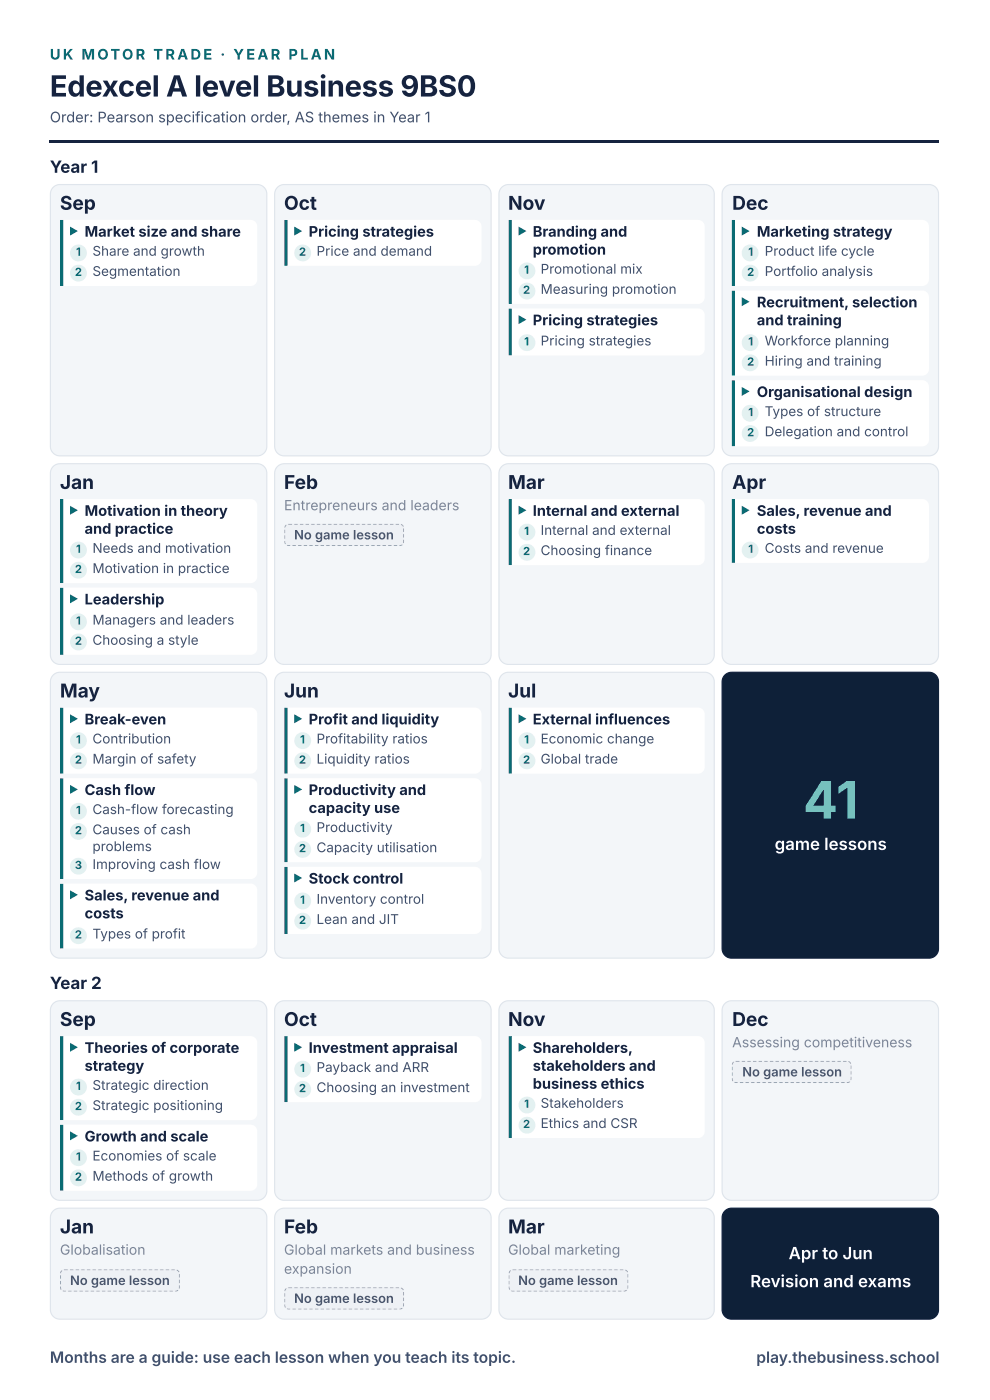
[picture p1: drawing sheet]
<svg xmlns="http://www.w3.org/2000/svg" width="210mm" height="297mm" viewBox="0 0 210 297" stroke-linecap="round" stroke-linejoin="round" font-family="sans-serif">
<path d="M10.6 29.8h188.8v.5h-188.8z" fill="#16233f"/>
<path d="M11.3 39.8l.7-.4 .7-.2h41.9a2.02 2.02 0 0 1 2.1 2v53.6a2.02 2.02 0 0 1-2.1 2h-41.9a2.02 2.02 0 0 1-2-2v-53.6l.2-.8z" fill="#f3f6f9"/>
<path d="M11.3 39.8l.7-.4 .7-.2h41.9a2.02 2.02 0 0 1 2.1 2v53.6a2.02 2.02 0 0 1-2.1 2h-41.9a2.02 2.02 0 0 1-2-2v-53.6l.2-.8z" fill="none" stroke="#dfe5ec" stroke-width=".24"/>
<path d="M13.1 46.7h40.1a1.43 1.43 0 0 1 1.4 1.4v11.2a1.43 1.43 0 0 1-1.4 1.4h-40.1z" fill="#fff"/>
<path d="M12.7 46.7h.7v14h-.7z" fill="#0a6b73"/>
<g fill="#e3f1f1">
<circle cx="16.7" cy="53.7" r="1.79"/>
<circle cx="16.7" cy="58" r="1.79"/>
</g>
<path d="M58.9 39.8l.7-.4 .8-.2h41.9a2.02 2.02 0 0 1 2 2v53.6a2.02 2.02 0 0 1-2 2h-41.9a2.02 2.02 0 0 1-2.1-2v-53.6l.2-.8z" fill="#f3f6f9"/>
<path d="M58.9 39.8l.7-.4 .8-.2h41.9a2.02 2.02 0 0 1 2 2v53.6a2.02 2.02 0 0 1-2 2h-41.9a2.02 2.02 0 0 1-2.1-2v-53.6l.2-.8z" fill="none" stroke="#dfe5ec" stroke-width=".24"/>
<path d="M60.7 46.7h40.1a1.43 1.43 0 0 1 1.5 1.4v6.9a1.43 1.43 0 0 1-1.5 1.5h-40.1z" fill="#fff"/>
<path d="M60.4 46.7h.7v9.8h-.7z" fill="#0a6b73"/>
<circle cx="64.3" cy="53.7" r="1.79" fill="#e3f1f1"/>
<path d="M106.5 39.8l.7-.4 .8-.2h41.6a2.02 2.02 0 0 1 2.1 2v53.6a2.02 2.02 0 0 1-2.1 2h-41.6a2.02 2.02 0 0 1-2-2v-53.6l.1-.8z" fill="#f3f6f9"/>
<path d="M106.5 39.8l.7-.4 .8-.2h41.6a2.02 2.02 0 0 1 2.1 2v53.6a2.02 2.02 0 0 1-2.1 2h-41.6a2.02 2.02 0 0 1-2-2v-53.6l.1-.8z" fill="none" stroke="#dfe5ec" stroke-width=".24"/>
<path d="M108.3 46.7h39.9a1.43 1.43 0 0 1 1.4 1.4v15a1.43 1.43 0 0 1-1.4 1.5h-39.9z" fill="#fff"/>
<path d="M108 46.7h.7v17.9h-.7z" fill="#0a6b73"/>
<path d="M108.3 65.5h39.9a1.43 1.43 0 0 1 1.4 1.4v7.2a1.43 1.43 0 0 1-1.4 1.4h-39.9z" fill="#fff"/>
<path d="M108 65.5h.7v10h-.7z" fill="#0a6b73"/>
<g fill="#e3f1f1">
<circle cx="111.9" cy="57.5" r="1.79"/>
<circle cx="111.9" cy="61.8" r="1.79"/>
<circle cx="111.9" cy="72.8" r="1.79"/>
</g>
<path d="M153.9 39.8l.7-.4 .8-.2h41.9a2.02 2.02 0 0 1 2 2v53.6a2.02 2.02 0 0 1-2 2h-41.9a2.02 2.02 0 0 1-2.1-2v-53.6l.2-.8z" fill="#f3f6f9"/>
<path d="M153.9 39.8l.7-.4 .8-.2h41.9a2.02 2.02 0 0 1 2 2v53.6a2.02 2.02 0 0 1-2 2h-41.9a2.02 2.02 0 0 1-2.1-2v-53.6l.2-.8z" fill="none" stroke="#dfe5ec" stroke-width=".24"/>
<path d="M155.7 46.7h40.1a1.43 1.43 0 0 1 1.5 1.4v11.2a1.43 1.43 0 0 1-1.5 1.4h-40.1z" fill="#fff"/>
<path d="M155.4 46.7h.7v14h-.7z" fill="#0a6b73"/>
<path d="M155.7 61.7h40.1a1.43 1.43 0 0 1 1.5 1.4v15.3a1.43 1.43 0 0 1-1.5 1.4h-40.1z" fill="#fff"/>
<path d="M155.4 61.7h.7v18.1h-.7z" fill="#0a6b73"/>
<path d="M155.7 80.8h40.1a1.43 1.43 0 0 1 1.5 1.4v11.2a1.43 1.43 0 0 1-1.5 1.4h-40.1z" fill="#fff"/>
<path d="M155.4 80.8h.7v14h-.7z" fill="#0a6b73"/>
<g fill="#e3f1f1">
<circle cx="159.3" cy="53.7" r="1.79"/>
<circle cx="159.3" cy="58" r="1.79"/>
<circle cx="159.3" cy="72.8" r="1.79"/>
<circle cx="159.3" cy="77.1" r="1.79"/>
<circle cx="159.3" cy="87.8" r="1.79"/>
<circle cx="159.3" cy="92.1" r="1.79"/>
</g>
<path d="M11.3 99.1l.7-.5 .7-.1h41.9a2.02 2.02 0 0 1 2.1 2v38.6a2.02 2.02 0 0 1-2.1 2h-41.9a2.02 2.02 0 0 1-2-2v-38.6l.2-.8z" fill="#f3f6f9"/>
<path d="M11.3 99.1l.7-.5 .7-.1h41.9a2.02 2.02 0 0 1 2.1 2v38.6a2.02 2.02 0 0 1-2.1 2h-41.9a2.02 2.02 0 0 1-2-2v-38.6l.2-.8z" fill="none" stroke="#dfe5ec" stroke-width=".24"/>
<path d="M13.1 106h40.1a1.43 1.43 0 0 1 1.4 1.4v15a1.43 1.43 0 0 1-1.4 1.5h-40.1z" fill="#fff"/>
<path d="M12.7 106h.7v17.9h-.7z" fill="#0a6b73"/>
<path d="M13.1 124.8h40.1a1.43 1.43 0 0 1 1.4 1.4v11.5a1.43 1.43 0 0 1-1.4 1.4h-40.1z" fill="#fff"/>
<path d="M12.7 124.8h.7v14.3h-.7z" fill="#0a6b73"/>
<g fill="#e3f1f1">
<circle cx="16.7" cy="116.8" r="1.79"/>
<circle cx="16.7" cy="121.1" r="1.79"/>
<circle cx="16.7" cy="132.1" r="1.79"/>
<circle cx="16.7" cy="136.4" r="1.79"/>
</g>
<path d="M58.9 99.1l.7-.5 .8-.1h41.9a2.02 2.02 0 0 1 2 2v38.6a2.02 2.02 0 0 1-2 2h-41.9a2.02 2.02 0 0 1-2.1-2v-38.6l.2-.8z" fill="#f3f6f9"/>
<path d="M58.9 99.1l.7-.5 .8-.1h41.9a2.02 2.02 0 0 1 2 2v38.6a2.02 2.02 0 0 1-2 2h-41.9a2.02 2.02 0 0 1-2.1-2v-38.6l.2-.8z" fill="none" stroke="#dfe5ec" stroke-width=".24"/>
<path d="M60.4 111.2h25.4v4.8h-25.4z" fill="#eef1f5"/>
<g fill="#9aa5b8">
<path d="M62.5 111.2h.7v.3h-.7zM63.7 111.2h.7v.3h-.7zM64.9 111.2h.7v.3h-.7zM66.1 111.2h.7v.3h-.7zM67.3 111.2h.7v.3h-.7zM68.5 111.2h.7v.3h-.7zM69.7 111.2h.7v.3h-.7zM70.9 111.2h.7v.3h-.7zM72.1 111.2h.7v.3h-.7zM73.3 111.2h.7v.3h-.7zM74.5 111.2h.7v.3h-.7zM75.6 111.2h.8v.3h-.8zM76.8 111.2h.8v.3h-.8zM78 111.2h.8v.3h-.8zM79.2 111.2h.8v.3h-.8zM80.4 111.2h.7v.3h-.7zM81.6 111.2h.7v.3h-.7zM82.8 111.2h.7v.3h-.7zM84 111.2h.7v.3h-.7zM85.3 111.2a.5 .5 0 0 1 .6 .5l-.4 .2-.4-.4zM85.6 111.9h.3zM85.6 111.9h.3zM85.5 111.9h.4zM84.8 111.9h.9zM83.6 111.9h.7zM82.4 111.9h.7zM81.2 111.9h.7zM80 111.9h.8zM78.8 111.9h.8zM77.6 111.9h.8zM76.5 111.9h.7zM75.3 111.9h.7zM74.1 111.9h.7zM72.9 111.9h.7zM71.7 111.9h.7zM70.5 111.9h.7zM69.3 111.9h.7zM68.1 111.9h.7zM66.9 111.9h.7zM65.7 111.9h.7zM64.5 111.9h.7zM63.3 111.9h.7zM62.1 111.9h.7zM60.8 111.9h.8zM60.3 111.9h.4zM60.3 111.9h.3zM60.3 111.9h.3zM60.3 111.4l.3-.2 .3 .4-.2 .3h-.4zM61.2 111.2h.8v.3h-.8z"/>
<path d="M62.5 115.3h.7zM63.7 115.3h.7zM64.9 115.3h.7zM66.1 115.3h.7zM67.3 115.3h.7zM68.5 115.3h.7zM69.7 115.3h.7zM70.9 115.3h.7zM72.1 115.3h.7zM73.3 115.3h.7zM74.5 115.3h.7zM75.6 115.3h.8zM76.8 115.3h.8zM78 115.3h.8zM79.2 115.3h.8zM80.4 115.3h.7zM81.6 115.3h.7zM82.8 115.3h.7zM84 115.3h.7zM85.1 115.3h.8zM85.6 115.3h.3zM85.6 115.3h.3zM85.5 115.3l.4 .1zM84.8 115.7l.5-.1 .4 .4h-.9zM83.6 115.7h.7v.3h-.7zM82.4 115.7h.7v.3h-.7zM81.2 115.7h.7v.3h-.7zM80 115.7h.8v.3h-.8zM78.8 115.7h.8v.3h-.8zM77.6 115.7h.8v.3h-.8zM76.5 115.7h.7v.3h-.7zM75.3 115.7h.7v.3h-.7zM74.1 115.7h.7v.3h-.7zM72.9 115.7h.7v.3h-.7zM71.7 115.7h.7v.3h-.7zM70.5 115.7h.7v.3h-.7zM69.3 115.7h.7v.3h-.7zM68.1 115.7h.7v.3h-.7zM66.9 115.7h.7v.3h-.7zM65.7 115.7h.7v.3h-.7zM64.5 115.7h.7v.3h-.7zM63.3 115.7h.7v.3h-.7zM62.1 115.7h.7v.3h-.7zM61 115.7h.6v.3h-.8zM60.3 115.3l.4 .1-.4 .3zM60.3 115.3h.3zM60.3 115.3h.3zM60.3 115.3h.6zM61.2 115.3h.8z"/>
<path d="M85.2 111.2v.3zM85.2 111.2v.3zM85.2 111.2v.3zM85.2 111.2v.3zM85.2 111.2v.3zM85.2 111.2v.3zM85.2 111.2v.3zM85.2 111.2v.3zM85.2 111.2v.3zM85.2 111.2v.3zM85.2 111.2v.3zM85.2 111.2v.3zM85.2 111.2v.3zM85.2 111.2v.3zM85.2 111.2v.3zM85.2 111.2v.3zM85.2 111.2v.3zM85.2 111.2v.3zM85.2 111.2v.3zM85.3 111.2a.5 .5 0 0 1 .6 .5l-.4 .2-.3-.4zM85.6 112.3h.3v.7h-.3zM85.6 113.5h.3v.7h-.3zM85.6 114.6h.3v.8l-.4-.1zM85.2 115.7l.1-.1 .4 .4h-.5zM85.2 115.7v.3zM85.2 115.7v.3zM85.2 115.7v.3zM85.2 115.7v.3zM85.2 115.7v.3zM85.2 115.7v.3zM85.2 115.7v.3zM85.2 115.7v.3zM85.2 115.7v.3zM85.2 115.7v.3zM85.2 115.7v.3zM85.2 115.7v.3zM85.2 115.7v.3zM85.2 115.7v.3zM85.2 115.7v.3zM85.2 115.7v.3zM85.2 115.7v.3zM85.2 115.7v.3zM85.2 115.7v.3zM85.2 115.7v.3zM85.2 114.9v.8zM85.2 113.7v.7zM85.2 112.5v.7zM85.2 111.2v.9zM85.2 111.2v.3z"/>
<path d="M61 111.2v.3zM61 111.2v.3zM61 111.2v.3zM61 111.2v.3zM61 111.2v.3zM61 111.2v.3zM61 111.2v.3zM61 111.2v.3zM61 111.2v.3zM61 111.2v.3zM61 111.2v.3zM61 111.2v.3zM61 111.2v.3zM61 111.2v.3zM61 111.2v.3zM61 111.2v.3zM61 111.2v.3zM61 111.2v.3zM61 111.2v.3zM61 111.2v.7zM61 112.3v.7zM61 113.5v.7zM61 114.6v.8zM61 115.6v.4zM61 115.7v.3zM61 115.7v.3zM61 115.7v.3zM61 115.7v.3zM61 115.7v.3zM61 115.7v.3zM61 115.7v.3zM61 115.7v.3zM61 115.7v.3zM61 115.7v.3zM61 115.7v.3zM61 115.7v.3zM61 115.7v.3zM61 115.7v.3zM61 115.7v.3zM61 115.7v.3zM61 115.7v.3zM61 115.7v.3zM61 115.7v.3zM61 115.7v.3h-.2zM60.3 114.9h.3l.1 .5-.4 .3zM60.3 113.7h.3v.7h-.3zM60.3 112.5h.3v.7h-.3zM60.3 111.4l.3-.2 .3 .4-.3 .5-.3-.1zM61 111.2v.3z"/>
</g>
<path d="M106.5 99.1l.7-.5 .8-.1h41.6a2.02 2.02 0 0 1 2.1 2v38.6a2.02 2.02 0 0 1-2.1 2h-41.6a2.02 2.02 0 0 1-2-2v-38.6l.1-.8z" fill="#f3f6f9"/>
<path d="M106.5 99.1l.7-.5 .8-.1h41.6a2.02 2.02 0 0 1 2.1 2v38.6a2.02 2.02 0 0 1-2.1 2h-41.6a2.02 2.02 0 0 1-2-2v-38.6l.1-.8z" fill="none" stroke="#dfe5ec" stroke-width=".24"/>
<path d="M108.3 106h39.9a1.43 1.43 0 0 1 1.4 1.4v11.2a1.43 1.43 0 0 1-1.4 1.4h-39.9z" fill="#fff"/>
<path d="M108 106h.7v14h-.7z" fill="#0a6b73"/>
<g fill="#e3f1f1">
<circle cx="111.9" cy="113" r="1.79"/>
<circle cx="111.9" cy="117.3" r="1.79"/>
</g>
<path d="M153.9 99.1l.7-.5 .8-.1h41.9a2.02 2.02 0 0 1 2 2v38.6a2.02 2.02 0 0 1-2 2h-41.9a2.02 2.02 0 0 1-2.1-2v-38.6l.2-.8z" fill="#f3f6f9"/>
<path d="M153.9 99.1l.7-.5 .8-.1h41.9a2.02 2.02 0 0 1 2 2v38.6a2.02 2.02 0 0 1-2 2h-41.9a2.02 2.02 0 0 1-2.1-2v-38.6l.2-.8z" fill="none" stroke="#dfe5ec" stroke-width=".24"/>
<path d="M155.7 106h40.1a1.43 1.43 0 0 1 1.5 1.4v10.7a1.43 1.43 0 0 1-1.5 1.5h-40.1z" fill="#fff"/>
<path d="M155.4 106h.7v13.6h-.7z" fill="#0a6b73"/>
<circle cx="159.3" cy="116.8" r="1.79" fill="#e3f1f1"/>
<path d="M11.3 143.4l.7-.5 .7-.1h41.9a2.02 2.02 0 0 1 2.1 2v56.7a2.02 2.02 0 0 1-2.1 2h-41.9a2.02 2.02 0 0 1-2-2v-56.7l.2-.8z" fill="#f3f6f9"/>
<path d="M11.3 143.4l.7-.5 .7-.1h41.9a2.02 2.02 0 0 1 2.1 2v56.7a2.02 2.02 0 0 1-2.1 2h-41.9a2.02 2.02 0 0 1-2-2v-56.7l.2-.8z" fill="none" stroke="#dfe5ec" stroke-width=".24"/>
<path d="M13.1 150.3h40.1a1.43 1.43 0 0 1 1.4 1.4v11.2a1.43 1.43 0 0 1-1.4 1.4h-40.1z" fill="#fff"/>
<path d="M12.7 150.3h.7v14h-.7z" fill="#0a6b73"/>
<path d="M13.1 165.3h40.1a1.43 1.43 0 0 1 1.4 1.4v18.6a1.43 1.43 0 0 1-1.4 1.4h-40.1z" fill="#fff"/>
<path d="M12.7 165.3h.7v21.4h-.7z" fill="#0a6b73"/>
<path d="M13.1 187.7h40.1a1.43 1.43 0 0 1 1.4 1.4v11a1.43 1.43 0 0 1-1.4 1.4h-40.1z" fill="#fff"/>
<path d="M12.7 187.7h.7v13.8h-.7z" fill="#0a6b73"/>
<g fill="#e3f1f1">
<circle cx="16.7" cy="157.3" r="1.79"/>
<circle cx="16.7" cy="161.6" r="1.79"/>
<circle cx="16.7" cy="172.3" r="1.79"/>
<circle cx="16.7" cy="176.6" r="1.79"/>
<circle cx="16.7" cy="184" r="1.79"/>
<circle cx="16.7" cy="198.7" r="1.79"/>
</g>
<path d="M58.9 143.4l.7-.5 .8-.1h41.9a2.02 2.02 0 0 1 2 2v56.7a2.02 2.02 0 0 1-2 2h-41.9a2.02 2.02 0 0 1-2.1-2v-56.7l.2-.8z" fill="#f3f6f9"/>
<path d="M58.9 143.4l.7-.5 .8-.1h41.9a2.02 2.02 0 0 1 2 2v56.7a2.02 2.02 0 0 1-2 2h-41.9a2.02 2.02 0 0 1-2.1-2v-56.7l.2-.8z" fill="none" stroke="#dfe5ec" stroke-width=".24"/>
<path d="M60.7 150.3h40.1a1.43 1.43 0 0 1 1.5 1.4v11.2a1.43 1.43 0 0 1-1.5 1.4h-40.1z" fill="#fff"/>
<path d="M60.4 150.3h.7v14h-.7z" fill="#0a6b73"/>
<path d="M60.7 165.3h40.1a1.43 1.43 0 0 1 1.5 1.4v15a1.43 1.43 0 0 1-1.5 1.4h-40.1z" fill="#fff"/>
<path d="M60.4 165.3h.7v17.8h-.7z" fill="#0a6b73"/>
<path d="M60.7 184.1h40.1a1.43 1.43 0 0 1 1.5 1.4v11.5a1.43 1.43 0 0 1-1.5 1.4h-40.1z" fill="#fff"/>
<path d="M60.4 184.1h.7v14.3h-.7z" fill="#0a6b73"/>
<g fill="#e3f1f1">
<circle cx="64.3" cy="157.3" r="1.79"/>
<circle cx="64.3" cy="161.6" r="1.79"/>
<circle cx="64.3" cy="176.1" r="1.79"/>
<circle cx="64.3" cy="180.4" r="1.79"/>
<circle cx="64.3" cy="191.4" r="1.79"/>
<circle cx="64.3" cy="195.6" r="1.79"/>
</g>
<path d="M106.5 143.4l.7-.5 .8-.1h41.6a2.02 2.02 0 0 1 2.1 2v56.7a2.02 2.02 0 0 1-2.1 2h-41.6a2.02 2.02 0 0 1-2-2v-56.7l.1-.8z" fill="#f3f6f9"/>
<path d="M106.5 143.4l.7-.5 .8-.1h41.6a2.02 2.02 0 0 1 2.1 2v56.7a2.02 2.02 0 0 1-2.1 2h-41.6a2.02 2.02 0 0 1-2-2v-56.7l.1-.8z" fill="none" stroke="#dfe5ec" stroke-width=".24"/>
<path d="M108.3 150.3h39.9a1.43 1.43 0 0 1 1.4 1.4v11.2a1.43 1.43 0 0 1-1.4 1.4h-39.9z" fill="#fff"/>
<path d="M108 150.3h.7v14h-.7z" fill="#0a6b73"/>
<g fill="#e3f1f1">
<circle cx="111.9" cy="157.3" r="1.79"/>
<circle cx="111.9" cy="161.6" r="1.79"/>
</g>
<path d="M153.9 143.4l.7-.5 .8-.1h41.9a2.02 2.02 0 0 1 2 2v56.7a2.02 2.02 0 0 1-2 2h-41.9a2.02 2.02 0 0 1-2.1-2v-56.7l.2-.8z" fill="#0e2038"/>
<path d="M153.9 143.4l.7-.5 .8-.1h41.9a2.02 2.02 0 0 1 2 2v56.7a2.02 2.02 0 0 1-2 2h-41.9a2.02 2.02 0 0 1-2.1-2v-56.7l.2-.8z" fill="none" stroke="#0e2038" stroke-width=".24"/>
<path d="M11.3 213.1l.7-.4 .7-.1h41.9a2.02 2.02 0 0 1 2.1 2v38.3a2.02 2.02 0 0 1-2.1 2h-41.9a2.02 2.02 0 0 1-2-2v-38.3l.2-.8z" fill="#f3f6f9"/>
<path d="M11.3 213.1l.7-.4 .7-.1h41.9a2.02 2.02 0 0 1 2.1 2v38.3a2.02 2.02 0 0 1-2.1 2h-41.9a2.02 2.02 0 0 1-2-2v-38.3l.2-.8z" fill="none" stroke="#dfe5ec" stroke-width=".24"/>
<path d="M13.1 220.1h40.1a1.43 1.43 0 0 1 1.4 1.4v15a1.43 1.43 0 0 1-1.4 1.4h-40.1z" fill="#fff"/>
<path d="M12.7 220.1h.7v17.8h-.7z" fill="#0a6b73"/>
<path d="M13.1 238.9h40.1a1.43 1.43 0 0 1 1.4 1.4v11.2a1.43 1.43 0 0 1-1.4 1.4h-40.1z" fill="#fff"/>
<path d="M12.7 238.9h.7v14h-.7z" fill="#0a6b73"/>
<g fill="#e3f1f1">
<circle cx="16.7" cy="230.9" r="1.79"/>
<circle cx="16.7" cy="235.2" r="1.79"/>
<circle cx="16.7" cy="245.9" r="1.79"/>
<circle cx="16.7" cy="250.2" r="1.79"/>
</g>
<path d="M58.9 213.1l.7-.4 .8-.1h41.9a2.02 2.02 0 0 1 2 2v38.3a2.02 2.02 0 0 1-2 2h-41.9a2.02 2.02 0 0 1-2.1-2v-38.3l.2-.8z" fill="#f3f6f9"/>
<path d="M58.9 213.1l.7-.4 .8-.1h41.9a2.02 2.02 0 0 1 2 2v38.3a2.02 2.02 0 0 1-2 2h-41.9a2.02 2.02 0 0 1-2.1-2v-38.3l.2-.8z" fill="none" stroke="#dfe5ec" stroke-width=".24"/>
<path d="M60.7 220.1h40.1a1.43 1.43 0 0 1 1.5 1.4v11.2a1.43 1.43 0 0 1-1.5 1.4h-40.1z" fill="#fff"/>
<path d="M60.4 220.1h.7v14h-.7z" fill="#0a6b73"/>
<g fill="#e3f1f1">
<circle cx="64.3" cy="227.1" r="1.79"/>
<circle cx="64.3" cy="231.4" r="1.79"/>
</g>
<path d="M106.5 213.1l.7-.4 .8-.1h41.6a2.02 2.02 0 0 1 2.1 2v38.3a2.02 2.02 0 0 1-2.1 2h-41.6a2.02 2.02 0 0 1-2-2v-38.3l.1-.8z" fill="#f3f6f9"/>
<path d="M106.5 213.1l.7-.4 .8-.1h41.6a2.02 2.02 0 0 1 2.1 2v38.3a2.02 2.02 0 0 1-2.1 2h-41.6a2.02 2.02 0 0 1-2-2v-38.3l.1-.8z" fill="none" stroke="#dfe5ec" stroke-width=".24"/>
<path d="M108.3 220.1h39.9a1.43 1.43 0 0 1 1.4 1.4v18.8a1.43 1.43 0 0 1-1.4 1.4h-39.9z" fill="#fff"/>
<path d="M108 220.1h.7v21.6h-.7z" fill="#0a6b73"/>
<g fill="#e3f1f1">
<circle cx="111.9" cy="234.7" r="1.79"/>
<circle cx="111.9" cy="239" r="1.79"/>
</g>
<path d="M153.9 213.1l.7-.4 .8-.1h41.9a2.02 2.02 0 0 1 2 2v38.3a2.02 2.02 0 0 1-2 2h-41.9a2.02 2.02 0 0 1-2.1-2v-38.3l.2-.8z" fill="#f3f6f9"/>
<path d="M153.9 213.1l.7-.4 .8-.1h41.9a2.02 2.02 0 0 1 2 2v38.3a2.02 2.02 0 0 1-2 2h-41.9a2.02 2.02 0 0 1-2.1-2v-38.3l.2-.8z" fill="none" stroke="#dfe5ec" stroke-width=".24"/>
<path d="M155.4 225.3h25.4v4.8h-25.4z" fill="#eef1f5"/>
<g fill="#9aa5b8">
<path d="M157.5 225.2h.7v.4h-.7zM158.7 225.2h.7v.4h-.7zM159.9 225.2h.7v.4h-.7zM161.1 225.2h.7v.4h-.7zM162.3 225.2h.7v.4h-.7zM163.5 225.2h.7v.4h-.7zM164.7 225.2h.7v.4h-.7zM165.9 225.2h.7v.4h-.7zM167.1 225.2h.7v.4h-.7zM168.3 225.2h.7v.4h-.7zM169.5 225.2h.7v.4h-.7zM170.7 225.2h.7v.4h-.7zM171.9 225.2h.7v.4h-.7zM173.1 225.2h.7v.4h-.7zM174.2 225.2h.8v.4h-.8zM175.4 225.2h.8v.4h-.8zM176.6 225.2h.8v.4h-.8zM177.8 225.2h.7v.4h-.7zM179 225.2h.7v.4h-.7zM180.3 225.2a.5 .5 0 0 1 .6 .5l-.4 .2-.4-.3zM180.6 225.9h.3zM180.6 225.9h.3zM180.5 225.9h.4zM179.8 225.9h.9zM178.6 225.9h.8zM177.4 225.9h.8zM176.2 225.9h.8zM175.1 225.9h.7zM173.9 225.9h.7zM172.7 225.9h.7zM171.5 225.9h.7zM170.3 225.9h.7zM169.1 225.9h.7zM167.9 225.9h.7zM166.7 225.9h.7zM165.5 225.9h.7zM164.3 225.9h.7zM163.1 225.9h.7zM161.9 225.9h.7zM160.7 225.9h.7zM159.5 225.9h.7zM158.3 225.9h.7zM157.1 225.9h.7zM155.8 225.9h.8zM155.3 225.9h.5zM155.3 225.9h.3zM155.3 225.9h.3zM155.4 225.5l.2-.2 .3 .4-.2 .2h-.4zM156.2 225.2h.8v.4h-.8z"/>
<path d="M157.5 229.4h.7zM158.7 229.4h.7zM159.9 229.4h.7zM161.1 229.4h.7zM162.3 229.4h.7zM163.5 229.4h.7zM164.7 229.4h.7zM165.9 229.4h.7zM167.1 229.4h.7zM168.3 229.4h.7zM169.5 229.4h.7zM170.7 229.4h.7zM171.9 229.4h.7zM173.1 229.4h.7zM174.2 229.4h.8zM175.4 229.4h.8zM176.6 229.4h.8zM177.8 229.4h.7zM179 229.4h.7zM180.1 229.4h.8zM180.6 229.4h.3zM180.6 229.4h.3zM180.5 229.4l.4 .1zM179.8 229.8l.5-.2 .4 .4-.9 .1zM178.6 229.8h.8v.3h-.8zM177.4 229.8h.8v.3h-.8zM176.2 229.8h.8v.3h-.8zM175.1 229.8h.7v.3h-.7zM173.9 229.8h.7v.3h-.7zM172.7 229.8h.7v.3h-.7zM171.5 229.8h.7v.3h-.7zM170.3 229.8h.7v.3h-.7zM169.1 229.8h.7v.3h-.7zM167.9 229.8h.7v.3h-.7zM166.7 229.8h.7v.3h-.7zM165.5 229.8h.7v.3h-.7zM164.3 229.8h.7v.3h-.7zM163.1 229.8h.7v.3h-.7zM161.9 229.8h.7v.3h-.7zM160.7 229.8h.7v.3h-.7zM159.5 229.8h.7v.3h-.7zM158.3 229.8h.7v.3h-.7zM157.1 229.8h.7v.3h-.7zM156 229.7l.6 .1v.3h-.8zM155.3 229.4l.5 .1-.5 .3zM155.3 229.4h.3zM155.3 229.4h.3zM155.3 229.4h.6zM156.2 229.4h.8z"/>
<path d="M180.2 225.2v.4zM180.2 225.2v.4zM180.2 225.2v.4zM180.2 225.2v.4zM180.2 225.2v.4zM180.2 225.2v.4zM180.2 225.2v.4zM180.2 225.2v.4zM180.2 225.2v.4zM180.2 225.2v.4zM180.2 225.2v.4zM180.2 225.2v.4zM180.2 225.2v.4zM180.2 225.2v.4zM180.2 225.2v.4zM180.2 225.2v.4zM180.2 225.2v.4zM180.2 225.2v.4zM180.2 225.2v.4zM180.3 225.2a.5 .5 0 0 1 .6 .5l-.4 .3-.3-.4zM180.6 226.3h.3v.7h-.3zM180.6 227.5h.3v.7h-.3zM180.6 228.7h.3v.8l-.4-.2zM180.2 229.7l.1-.1 .4 .4-.5 .1zM180.2 229.8v.3zM180.2 229.8v.3zM180.2 229.8v.3zM180.2 229.8v.3zM180.2 229.8v.3zM180.2 229.8v.3zM180.2 229.8v.3zM180.2 229.8v.3zM180.2 229.8v.3zM180.2 229.8v.3zM180.2 229.8v.3zM180.2 229.8v.3zM180.2 229.8v.3zM180.2 229.8v.3zM180.2 229.8v.3zM180.2 229.8v.3zM180.2 229.8v.3zM180.2 229.8v.3zM180.2 229.8v.3zM180.2 229.7v.4zM180.2 229v.8zM180.2 227.8v.7zM180.2 226.6v.7zM180.2 225.3v.8zM180.2 225.2v.4z"/>
<path d="M156 225.2v.4zM156 225.2v.4zM156 225.2v.4zM156 225.2v.4zM156 225.2v.4zM156 225.2v.4zM156 225.2v.4zM156 225.2v.4zM156 225.2v.4zM156 225.2v.4zM156 225.2v.4zM156 225.2v.4zM156 225.2v.4zM156 225.2v.4zM156 225.2v.4zM156 225.2v.4zM156 225.2v.4zM156 225.2v.4zM156 225.2v.4zM156 225.2v.8zM156 226.3v.7zM156 227.5v.7zM156 228.7v.8zM156 229.6v.5zM156 229.8v.3zM156 229.8v.3zM156 229.8v.3zM156 229.8v.3zM156 229.8v.3zM156 229.8v.3zM156 229.8v.3zM156 229.8v.3zM156 229.8v.3zM156 229.8v.3zM156 229.8v.3zM156 229.8v.3zM156 229.8v.3zM156 229.8v.3zM156 229.8v.3zM156 229.8v.3zM156 229.8v.3zM156 229.8v.3zM156 229.8v.3zM156 229.7v.4h-.2zM155.3 229h.3l.2 .5-.5 .3zM155.3 227.8h.3v.7h-.3zM155.3 226.6h.3v.7h-.3zM155.4 225.5l.2-.2 .3 .4-.3 .4h-.3zM156 225.2v.4z"/>
</g>
<path d="M11.3 257.2l.7-.4 .7-.2h41.9a2.02 2.02 0 0 1 2.1 2v19.6a2.02 2.02 0 0 1-2.1 2h-41.9a2.02 2.02 0 0 1-2-2v-19.6l.2-.7z" fill="#f3f6f9"/>
<path d="M11.3 257.2l.7-.4 .7-.2h41.9a2.02 2.02 0 0 1 2.1 2v19.6a2.02 2.02 0 0 1-2.1 2h-41.9a2.02 2.02 0 0 1-2-2v-19.6l.2-.7z" fill="none" stroke="#dfe5ec" stroke-width=".24"/>
<path d="M12.7 269.6h25.5v4.7h-25.5z" fill="#eef1f5"/>
<g fill="#9aa5b8">
<path d="M14.9 269.5h.7v.3h-.7zM16.1 269.5h.7v.3h-.7zM17.3 269.5h.7v.3h-.7zM18.5 269.5h.7v.3h-.7zM19.7 269.5h.7v.3h-.7zM20.9 269.5h.7v.3h-.7zM22 269.5h.8v.3h-.8zM23.2 269.5h.8v.3h-.8zM24.4 269.5h.8v.3h-.8zM25.6 269.5h.7v.3h-.7zM26.8 269.5h.7v.3h-.7zM28 269.5h.7v.3h-.7zM29.2 269.5h.7v.3h-.7zM30.4 269.5h.7v.3h-.7zM31.6 269.5h.7v.3h-.7zM32.8 269.5h.7v.3h-.7zM34 269.5h.7v.3h-.7zM35.2 269.5h.7v.3h-.7zM36.4 269.5h.7v.3h-.7zM37.7 269.5a.5 .5 0 0 1 .6 .5l-.4 .2-.4-.3zM37.9 270.2h.4zM37.9 270.2h.4zM37.9 270.2h.4zM37.2 270.2h.8zM36 270.2h.7zM34.8 270.2h.7zM33.6 270.2h.7zM32.4 270.2h.7zM31.2 270.2h.7zM30 270.2h.7zM28.8 270.2h.7zM27.6 270.2h.7zM26.4 270.2h.8zM25.2 270.2h.8zM24 270.2h.8zM22.8 270.2h.8zM21.7 270.2h.7zM20.5 270.2h.7zM19.3 270.2h.7zM18.1 270.2h.7zM16.9 270.2h.7zM15.7 270.2h.7zM14.5 270.2h.7zM13.2 270.2h.8zM12.7 270.2h.4zM12.7 270.2h.3zM12.7 270.2h.3zM12.7 269.8l.3-.2 .3 .4-.3 .2h-.3zM13.5 269.5h.9v.3l-.8 .1z"/>
<path d="M14.9 273.7h.7zM16.1 273.7h.7zM17.3 273.7h.7zM18.5 273.7h.7zM19.7 273.7h.7zM20.9 273.7h.7zM22 273.7h.8zM23.2 273.7h.8zM24.4 273.7h.8zM25.6 273.7h.7zM26.8 273.7h.7zM28 273.7h.7zM29.2 273.7h.7zM30.4 273.7h.7zM31.6 273.7h.7zM32.8 273.7h.7zM34 273.7h.7zM35.2 273.7h.7zM36.4 273.7h.7zM37.5 273.7h.8zM37.9 273.7h.4zM37.9 273.7h.4zM37.9 273.7l.4 .1zM37.2 274.1l.5-.2 .3 .4-.8 .1zM36 274.1h.7v.3h-.7zM34.8 274.1h.7v.3h-.7zM33.6 274.1h.7v.3h-.7zM32.4 274.1h.7v.3h-.7zM31.2 274.1h.7v.3h-.7zM30 274.1h.7v.3h-.7zM28.8 274.1h.7v.3h-.7zM27.6 274.1h.7v.3h-.7zM26.4 274.1h.8v.3h-.8zM25.2 274.1h.8v.3h-.8zM24 274.1h.8v.3h-.8zM22.8 274.1h.8v.3h-.8zM21.7 274.1h.7v.3h-.7zM20.5 274.1h.7v.3h-.7zM19.3 274.1h.7v.3h-.7zM18.1 274.1h.7v.3h-.7zM16.9 274.1h.7v.3h-.7zM15.7 274.1h.7v.3h-.7zM14.5 274.1h.7v.3h-.7zM13.4 274l.6 .1v.3h-.8zM12.7 273.7l.4 .1-.4 .3zM12.7 273.7h.3zM12.7 273.7h.3zM12.7 273.7h.6zM13.5 273.7h.9z"/>
<path d="M37.6 269.5v.3zM37.6 269.5v.3zM37.6 269.5v.3zM37.6 269.5v.3zM37.6 269.5v.3zM37.6 269.5v.3zM37.6 269.5v.3zM37.6 269.5v.3zM37.6 269.5v.3zM37.6 269.5v.3zM37.6 269.5v.3zM37.6 269.5v.3zM37.6 269.5v.3zM37.6 269.5v.3zM37.6 269.5v.3zM37.6 269.5v.3zM37.6 269.5v.3zM37.6 269.5v.3zM37.6 269.5v.3zM37.7 269.5a.5 .5 0 0 1 .6 .5l-.4 .3-.3-.4zM37.9 270.6h.4v.7h-.4zM37.9 271.8h.4v.7h-.4zM37.9 273h.4v.8l-.4-.2zM37.6 274l.1-.1 .3 .4-.4 .1zM37.6 274.1v.3zM37.6 274.1v.3zM37.6 274.1v.3zM37.6 274.1v.3zM37.6 274.1v.3zM37.6 274.1v.3zM37.6 274.1v.3zM37.6 274.1v.3zM37.6 274.1v.3zM37.6 274.1v.3zM37.6 274.1v.3zM37.6 274.1v.3zM37.6 274.1v.3zM37.6 274.1v.3zM37.6 274.1v.3zM37.6 274.1v.3zM37.6 274.1v.3zM37.6 274.1v.3zM37.6 274.1v.3zM37.6 274v.4zM37.6 273.3v.8zM37.6 272.1v.7zM37.6 270.9v.7zM37.6 269.6v.8zM37.6 269.5v.4z"/>
<path d="M13.4 269.5v.3zM13.4 269.5v.3zM13.4 269.5v.3zM13.4 269.5v.3zM13.4 269.5v.3zM13.4 269.5v.3zM13.4 269.5v.3zM13.4 269.5v.3zM13.4 269.5v.3zM13.4 269.5v.3zM13.4 269.5v.3zM13.4 269.5v.3zM13.4 269.5v.3zM13.4 269.5v.3zM13.4 269.5v.3zM13.4 269.5v.3zM13.4 269.5v.3zM13.4 269.5v.3zM13.4 269.5v.3zM13.4 269.5v.8zM13.4 270.6v.7zM13.4 271.8v.7zM13.4 273v.8zM13.4 273.9v.5zM13.4 274.1v.3zM13.4 274.1v.3zM13.4 274.1v.3zM13.4 274.1v.3zM13.4 274.1v.3zM13.4 274.1v.3zM13.4 274.1v.3zM13.4 274.1v.3zM13.4 274.1v.3zM13.4 274.1v.3zM13.4 274.1v.3zM13.4 274.1v.3zM13.4 274.1v.3zM13.4 274.1v.3zM13.4 274.1v.3zM13.4 274.1v.3zM13.4 274.1v.3zM13.4 274.1v.3zM13.4 274.1v.3zM13.4 274v.4h-.2zM12.7 273.3h.3l.1 .5-.4 .3zM12.7 272.1h.3v.7h-.3zM12.7 270.9h.3v.7h-.3zM12.7 269.8l.3-.2 .3 .4-.3 .4h-.3zM13.4 269.5v.4z"/>
</g>
<path d="M58.9 257.2l.7-.4 .8-.2h41.9a2.02 2.02 0 0 1 2 2v19.6a2.02 2.02 0 0 1-2 2h-41.9a2.02 2.02 0 0 1-2.1-2v-19.6l.2-.7z" fill="#f3f6f9"/>
<path d="M58.9 257.2l.7-.4 .8-.2h41.9a2.02 2.02 0 0 1 2 2v19.6a2.02 2.02 0 0 1-2 2h-41.9a2.02 2.02 0 0 1-2.1-2v-19.6l.2-.7z" fill="none" stroke="#dfe5ec" stroke-width=".24"/>
<path d="M60.4 273.4h25.4v4.8h-25.4z" fill="#eef1f5"/>
<g fill="#9aa5b8">
<path d="M62.5 273.3h.7v.4h-.7zM63.7 273.3h.7v.4h-.7zM64.9 273.3h.7v.4h-.7zM66.1 273.3h.7v.4h-.7zM67.3 273.3h.7v.4h-.7zM68.5 273.3h.7v.4h-.7zM69.7 273.3h.7v.4h-.7zM70.9 273.3h.7v.4h-.7zM72.1 273.3h.7v.4h-.7zM73.3 273.3h.7v.4h-.7zM74.5 273.3h.7v.4h-.7zM75.6 273.3h.8v.4h-.8zM76.8 273.3h.8v.4h-.8zM78 273.3h.8v.4h-.8zM79.2 273.3h.8v.4h-.8zM80.4 273.3h.7v.4h-.7zM81.6 273.3h.7v.4h-.7zM82.8 273.3h.7v.4h-.7zM84 273.3h.7v.4h-.7zM85.3 273.3a.5 .5 0 0 1 .6 .5l-.4 .2-.4-.3zM85.6 274h.3zM85.6 274h.3zM85.5 274h.4zM84.8 274h.9zM83.6 274h.7zM82.4 274h.7zM81.2 274h.7zM80 274h.8zM78.8 274h.8zM77.6 274h.8zM76.5 274h.7zM75.3 274h.7zM74.1 274h.7zM72.9 274h.7zM71.7 274h.7zM70.5 274h.7zM69.3 274h.7zM68.1 274h.7zM66.9 274h.7zM65.7 274h.7zM64.5 274h.7zM63.3 274h.7zM62.1 274h.7zM60.8 274h.8zM60.3 274h.4zM60.3 274h.3zM60.3 274h.3zM60.3 273.6l.3-.2 .3 .4-.2 .2h-.4zM61.2 273.3h.8v.4h-.8z"/>
<path d="M62.5 277.5h.7zM63.7 277.5h.7zM64.9 277.5h.7zM66.1 277.5h.7zM67.3 277.5h.7zM68.5 277.5h.7zM69.7 277.5h.7zM70.9 277.5h.7zM72.1 277.5h.7zM73.3 277.5h.7zM74.5 277.5h.7zM75.6 277.5h.8zM76.8 277.5h.8zM78 277.5h.8zM79.2 277.5h.8zM80.4 277.5h.7zM81.6 277.5h.7zM82.8 277.5h.7zM84 277.5h.7zM85.1 277.5h.8zM85.6 277.5h.3zM85.6 277.5h.3zM85.5 277.5l.4 .1zM84.8 277.9l.5-.2 .4 .4-.9 .1zM83.6 277.9h.7v.3h-.7zM82.4 277.9h.7v.3h-.7zM81.2 277.9h.7v.3h-.7zM80 277.9h.8v.3h-.8zM78.8 277.9h.8v.3h-.8zM77.6 277.9h.8v.3h-.8zM76.5 277.9h.7v.3h-.7zM75.3 277.9h.7v.3h-.7zM74.1 277.9h.7v.3h-.7zM72.9 277.9h.7v.3h-.7zM71.7 277.9h.7v.3h-.7zM70.5 277.9h.7v.3h-.7zM69.3 277.9h.7v.3h-.7zM68.1 277.9h.7v.3h-.7zM66.9 277.9h.7v.3h-.7zM65.7 277.9h.7v.3h-.7zM64.5 277.9h.7v.3h-.7zM63.3 277.9h.7v.3h-.7zM62.1 277.9h.7v.3h-.7zM61 277.8l.6 .1v.3h-.8zM60.3 277.5l.4 .1-.4 .3zM60.3 277.5h.3zM60.3 277.5h.3zM60.3 277.5h.6zM61.2 277.5h.8z"/>
<path d="M85.2 273.3v.4zM85.2 273.3v.4zM85.2 273.3v.4zM85.2 273.3v.4zM85.2 273.3v.4zM85.2 273.3v.4zM85.2 273.3v.4zM85.2 273.3v.4zM85.2 273.3v.4zM85.2 273.3v.4zM85.2 273.3v.4zM85.2 273.3v.4zM85.2 273.3v.4zM85.2 273.3v.4zM85.2 273.3v.4zM85.2 273.3v.4zM85.2 273.3v.4zM85.2 273.3v.4zM85.2 273.3v.4zM85.3 273.3a.5 .5 0 0 1 .6 .5l-.4 .3-.3-.4zM85.6 274.4h.3v.7h-.3zM85.6 275.6h.3v.7h-.3zM85.6 276.8h.3v.8l-.4-.2zM85.2 277.8l.1-.1 .4 .4-.5 .1zM85.2 277.9v.3zM85.2 277.9v.3zM85.2 277.9v.3zM85.2 277.9v.3zM85.2 277.9v.3zM85.2 277.9v.3zM85.2 277.9v.3zM85.2 277.9v.3zM85.2 277.9v.3zM85.2 277.9v.3zM85.2 277.9v.3zM85.2 277.9v.3zM85.2 277.9v.3zM85.2 277.9v.3zM85.2 277.9v.3zM85.2 277.9v.3zM85.2 277.9v.3zM85.2 277.9v.3zM85.2 277.9v.3zM85.2 277.8v.4zM85.2 277.1v.8zM85.2 275.9v.7zM85.2 274.7v.7zM85.2 273.4v.8zM85.2 273.3v.4z"/>
<path d="M61 273.3v.4zM61 273.3v.4zM61 273.3v.4zM61 273.3v.4zM61 273.3v.4zM61 273.3v.4zM61 273.3v.4zM61 273.3v.4zM61 273.3v.4zM61 273.3v.4zM61 273.3v.4zM61 273.3v.4zM61 273.3v.4zM61 273.3v.4zM61 273.3v.4zM61 273.3v.4zM61 273.3v.4zM61 273.3v.4zM61 273.3v.4zM61 273.3v.8zM61 274.4v.7zM61 275.6v.7zM61 276.8v.8zM61 277.7v.5zM61 277.9v.3zM61 277.9v.3zM61 277.9v.3zM61 277.9v.3zM61 277.9v.3zM61 277.9v.3zM61 277.9v.3zM61 277.9v.3zM61 277.9v.3zM61 277.9v.3zM61 277.9v.3zM61 277.9v.3zM61 277.9v.3zM61 277.9v.3zM61 277.9v.3zM61 277.9v.3zM61 277.9v.3zM61 277.9v.3zM61 277.9v.3zM61 277.8v.4h-.2zM60.3 277.1h.3l.1 .5-.4 .3zM60.3 275.9h.3v.7h-.3zM60.3 274.7h.3v.7h-.3zM60.3 273.6l.3-.2 .3 .4-.3 .4h-.3zM61 273.3v.4z"/>
</g>
<path d="M106.5 257.2l.7-.4 .8-.2h41.6a2.02 2.02 0 0 1 2.1 2v19.6a2.02 2.02 0 0 1-2.1 2h-41.6a2.02 2.02 0 0 1-2-2v-19.6l.1-.7z" fill="#f3f6f9"/>
<path d="M106.5 257.2l.7-.4 .8-.2h41.6a2.02 2.02 0 0 1 2.1 2v19.6a2.02 2.02 0 0 1-2.1 2h-41.6a2.02 2.02 0 0 1-2-2v-19.6l.1-.7z" fill="none" stroke="#dfe5ec" stroke-width=".24"/>
<path d="M108 269.6h25.5v4.7h-25.5z" fill="#eef1f5"/>
<g fill="#9aa5b8">
<path d="M110.1 269.5h.7v.3h-.7zM111.3 269.5h.7v.3h-.7zM112.5 269.5h.7v.3h-.7zM113.7 269.5h.7v.3h-.7zM114.9 269.5h.7v.3h-.7zM116.1 269.5h.7v.3h-.7zM117.3 269.5h.7v.3h-.7zM118.5 269.5h.7v.3h-.7zM119.7 269.5h.7v.3h-.7zM120.9 269.5h.7v.3h-.7zM122.1 269.5h.7v.3h-.7zM123.3 269.5h.7v.3h-.7zM124.5 269.5h.7v.3h-.7zM125.7 269.5h.7v.3h-.7zM126.9 269.5h.7v.3h-.7zM128.1 269.5h.7v.3h-.7zM129.3 269.5h.7v.3h-.7zM130.4 269.5h.8v.3h-.8zM131.6 269.5h.8v.3h-.8zM132.9 269.5a.5 .5 0 0 1 .6 .5l-.4 .2-.4-.3zM133.2 270.2h.3zM133.2 270.2h.3zM133.2 270.2h.3zM132.4 270.2h.9zM131.2 270.2h.8zM130.1 270.2h.7zM128.9 270.2h.7zM127.7 270.2h.7zM126.5 270.2h.7zM125.3 270.2h.7zM124.1 270.2h.7zM122.9 270.2h.7zM121.7 270.2h.7zM120.5 270.2h.7zM119.3 270.2h.7zM118.1 270.2h.7zM116.9 270.2h.7zM115.7 270.2h.7zM114.5 270.2h.7zM113.3 270.2h.7zM112.1 270.2h.7zM110.9 270.2h.7zM109.7 270.2h.7zM108.4 270.2h.8zM107.9 270.2h.5zM107.9 270.2h.3zM107.9 270.2h.3zM108 269.8l.2-.2 .3 .4-.2 .2h-.4zM108.8 269.5h.8v.3l-.8 .1z"/>
<path d="M110.1 273.7h.7zM111.3 273.7h.7zM112.5 273.7h.7zM113.7 273.7h.7zM114.9 273.7h.7zM116.1 273.7h.7zM117.3 273.7h.7zM118.5 273.7h.7zM119.7 273.7h.7zM120.9 273.7h.7zM122.1 273.7h.7zM123.3 273.7h.7zM124.5 273.7h.7zM125.7 273.7h.7zM126.9 273.7h.7zM128.1 273.7h.7zM129.3 273.7h.7zM130.4 273.7h.8zM131.6 273.7h.8zM132.7 273.7h.8zM133.2 273.7h.3zM133.2 273.7h.3zM133.2 273.7l.3 .1zM132.4 274.1l.5-.2 .4 .4-.9 .1zM131.2 274.1h.8v.3h-.8zM130.1 274.1h.7v.3h-.7zM128.9 274.1h.7v.3h-.7zM127.7 274.1h.7v.3h-.7zM126.5 274.1h.7v.3h-.7zM125.3 274.1h.7v.3h-.7zM124.1 274.1h.7v.3h-.7zM122.9 274.1h.7v.3h-.7zM121.7 274.1h.7v.3h-.7zM120.5 274.1h.7v.3h-.7zM119.3 274.1h.7v.3h-.7zM118.1 274.1h.7v.3h-.7zM116.9 274.1h.7v.3h-.7zM115.7 274.1h.7v.3h-.7zM114.5 274.1h.7v.3h-.7zM113.3 274.1h.7v.3h-.7zM112.1 274.1h.7v.3h-.7zM110.9 274.1h.7v.3h-.7zM109.7 274.1h.7v.3h-.7zM108.7 274l.5 .1v.3h-.8zM107.9 273.7l.5 .1-.5 .3zM107.9 273.7h.3zM107.9 273.7h.3zM107.9 273.7h.6zM108.8 273.7h.8z"/>
<path d="M132.8 269.5v.3zM132.8 269.5v.3zM132.8 269.5v.3zM132.8 269.5v.3zM132.8 269.5v.3zM132.8 269.5v.3zM132.8 269.5v.3zM132.8 269.5v.3zM132.8 269.5v.3zM132.8 269.5v.3zM132.8 269.5v.3zM132.8 269.5v.3zM132.8 269.5v.3zM132.8 269.5v.3zM132.8 269.5v.3zM132.8 269.5v.3zM132.8 269.5v.3zM132.8 269.5v.3zM132.8 269.5v.3zM132.9 269.5a.5 .5 0 0 1 .6 .5l-.4 .3-.3-.4zM133.2 270.6h.3v.7h-.3zM133.2 271.8h.3v.7h-.3zM133.2 273h.3v.8l-.3-.2zM132.8 274l.1-.1 .4 .4-.5 .1zM132.8 274.1v.3zM132.8 274.1v.3zM132.8 274.1v.3zM132.8 274.1v.3zM132.8 274.1v.3zM132.8 274.1v.3zM132.8 274.1v.3zM132.8 274.1v.3zM132.8 274.1v.3zM132.8 274.1v.3zM132.8 274.1v.3zM132.8 274.1v.3zM132.8 274.1v.3zM132.8 274.1v.3zM132.8 274.1v.3zM132.8 274.1v.3zM132.8 274.1v.3zM132.8 274.1v.3zM132.8 274.1v.3zM132.8 274v.4zM132.8 273.3v.8zM132.8 272.1v.7zM132.8 270.9v.7zM132.8 269.6v.8zM132.8 269.5v.4z"/>
<path d="M108.6 269.5v.3zM108.6 269.5v.3zM108.6 269.5v.3zM108.6 269.5v.3zM108.6 269.5v.3zM108.6 269.5v.3zM108.6 269.5v.3zM108.6 269.5v.3zM108.6 269.5v.3zM108.6 269.5v.3zM108.6 269.5v.3zM108.6 269.5v.3zM108.6 269.5v.3zM108.6 269.5v.3zM108.6 269.5v.3zM108.6 269.5v.3zM108.6 269.5v.3zM108.6 269.5v.3zM108.6 269.5v.3zM108.6 269.5v.8zM108.6 270.6v.7zM108.6 271.8v.7zM108.6 273v.8zM108.6 273.9v.5zM108.6 274.1v.3zM108.6 274.1v.3zM108.6 274.1v.3zM108.6 274.1v.3zM108.6 274.1v.3zM108.6 274.1v.3zM108.6 274.1v.3zM108.6 274.1v.3zM108.6 274.1v.3zM108.6 274.1v.3zM108.6 274.1v.3zM108.6 274.1v.3zM108.6 274.1v.3zM108.6 274.1v.3zM108.6 274.1v.3zM108.6 274.1v.3zM108.6 274.1v.3zM108.6 274.1v.3zM108.6 274.1v.3zM108.6 274v.4h-.2zM107.9 273.3h.3l.2 .5-.5 .3zM107.9 272.1h.3v.7h-.3zM107.9 270.9h.3v.7h-.3zM108 269.8l.2-.2 .3 .4-.3 .4h-.3zM108.6 269.5v.4z"/>
</g>
<path d="M153.9 257.2l.7-.4 .8-.2h41.9a2.02 2.02 0 0 1 2 2v19.6a2.02 2.02 0 0 1-2 2h-41.9a2.02 2.02 0 0 1-2.1-2v-19.6l.2-.7z" fill="#0e2038"/>
<path d="M153.9 257.2l.7-.4 .8-.2h41.9a2.02 2.02 0 0 1 2 2v19.6a2.02 2.02 0 0 1-2 2h-41.9a2.02 2.02 0 0 1-2.1-2v-19.6l.2-.7z" fill="none" stroke="#0e2038" stroke-width=".24"/>
<g fill="#0a6b73">
<path d="M14.9 48.1l1.6 1-1.6 .9z"/>
<path d="M62.5 48.1l1.7 1-1.7 .9z"/>
<path d="M110.1 48.1l1.7 1-1.7 .9z"/>
<path d="M110.1 66.9l1.7 1-1.7 .9z"/>
<path d="M157.5 48.1l1.7 1-1.7 .9z"/>
<path d="M157.5 63.1l1.7 1-1.7 .9z"/>
<path d="M157.5 82.2l1.7 .9-1.7 1z"/>
<path d="M14.9 107.4l1.6 1-1.6 .9z"/>
<path d="M14.9 126.2l1.6 1-1.6 .9z"/>
<path d="M110.1 107.4l1.7 1-1.7 .9z"/>
<path d="M157.5 107.4l1.7 1-1.7 .9z"/>
<path d="M14.9 151.7l1.6 1-1.6 .9z"/>
<path d="M14.9 166.7l1.6 1-1.6 .9z"/>
<path d="M14.9 189.1l1.6 1-1.6 .9z"/>
<path d="M62.5 151.7l1.7 1-1.7 .9z"/>
<path d="M62.5 166.7l1.7 1-1.7 .9z"/>
<path d="M62.5 185.5l1.7 1-1.7 .9z"/>
<path d="M110.1 151.7l1.7 1-1.7 .9z"/>
<path d="M14.9 221.5l1.6 .9-1.6 1z"/>
<path d="M14.9 240.3l1.6 .9-1.6 1z"/>
<path d="M62.5 221.5l1.7 .9-1.7 1z"/>
<path d="M110.1 221.5l1.7 .9-1.7 1z"/>
</g>
<text font-size="11" fill="#5fd6c8" x="170.6" y="173.9">41</text>
<text font-size="6.2" fill="#16233f" x="10.6" y="20.5">Edexcel A level Business 9BS0</text>
<g font-size="4" fill="#16233f">
<text x="12.7" y="44.6">Sep</text>
<text x="60.3" y="44.6">Oct</text>
<text x="107.9" y="44.6">Nov</text>
<text x="155.5" y="44.6">Dec</text>
<text x="12.7" y="103.8">Jan</text>
<text x="60.3" y="103.8">Feb</text>
<text x="107.9" y="103.8">Mar</text>
<text x="155.5" y="103.8">Apr</text>
<text x="12.7" y="148.1">May</text>
<text x="60.3" y="148.1">Jun</text>
<text x="107.9" y="148.1">Jul</text>
<text x="12.7" y="217.9">Sep</text>
<text x="60.3" y="217.9">Oct</text>
<text x="107.9" y="217.9">Nov</text>
<text x="155.5" y="217.9">Dec</text>
<text x="12.7" y="262">Jan</text>
<text x="60.3" y="262">Feb</text>
<text x="107.9" y="262">Mar</text>
</g>
<g font-size="3.6" fill="#16233f">
<text x="10.6" y="36.7">Year 1</text>
<text x="10.6" y="210.1">Year 2</text>
</g>
<g font-size="3.6" fill="#fff">
<text x="164.5" y="180.5">game lessons</text>
<text x="167.5" y="267.4">Apr to Jun</text>
<text x="159.3" y="273.4">Revision and exams</text>
</g>
<g font-size="3.3" fill="#40506e">
<text x="10.6" y="289.5">Months are a guide: use each lesson when you teach its topic.</text>
<text x="160.6" y="289.5">play.thebusiness.school</text>
</g>
<text font-size="3.1" fill="#0a6b73" x="10.6" y="12.6">UK MOTOR TRADE · YEAR PLAN</text>
<text font-size="3.1" fill="#40506e" x="10.6" y="26">Order: Pearson specification order, AS themes in Year 1</text>
<g font-size="3.1" fill="#16233f">
<text x="18" y="50.3">Market size and share</text>
<text x="65.5" y="50.3">Pricing strategies</text>
<text x="113.1" y="50.3">Branding and</text>
<text x="160.7" y="50.3">Marketing strategy</text>
<text x="113.1" y="54.1">promotion</text>
<text x="160.7" y="65.3">Recruitment, selection</text>
<text x="113.1" y="69.1">Pricing strategies</text>
<text x="160.7" y="69.1">and training</text>
<text x="160.7" y="84.3">Organisational design</text>
<text x="18" y="109.6">Motivation in theory</text>
<text x="18" y="113.4">and practice</text>
<text x="113.1" y="109.6">Internal and external</text>
<text x="160.7" y="109.6">Sales, revenue and</text>
<text x="160.7" y="113.4">costs</text>
<text x="18" y="128.4">Leadership</text>
<text x="18" y="153.9">Break-even</text>
<text x="65.5" y="153.9">Profit and liquidity</text>
<text x="113.1" y="153.9">External influences</text>
<text x="18" y="168.9">Cash flow</text>
<text x="65.5" y="168.9">Productivity and</text>
<text x="65.5" y="172.7">capacity use</text>
<text x="18" y="191.2">Sales, revenue and</text>
<text x="65.5" y="187.7">Stock control</text>
<text x="18" y="195.1">costs</text>
<text x="18" y="223.6">Theories of corporate</text>
<text x="18" y="227.4">strategy</text>
<text x="65.5" y="223.6">Investment appraisal</text>
<text x="113.1" y="223.6">Shareholders,</text>
<text x="113.1" y="227.4">stakeholders and</text>
<text x="113.1" y="231.2">business ethics</text>
<text x="18" y="242.4">Growth and scale</text>
</g>
<g font-size="3" fill="#7a869a">
<text x="60.3" y="108.4">Entrepreneurs and leaders</text>
<text x="155.5" y="222.4">Assessing competitiveness</text>
<text x="12.7" y="266.5">Globalisation</text>
<text x="60.3" y="266.5">Global markets and business</text>
<text x="107.9" y="266.5">Global marketing</text>
<text x="60.3" y="270.5">expansion</text>
</g>
<g font-size="2.9" fill="#40506e">
<text x="19.6" y="54.3">Share and growth</text>
<text x="19.6" y="58.6">Segmentation</text>
<text x="67.2" y="54.3">Price and demand</text>
<text x="114.8" y="58.1">Promotional mix</text>
<text x="162.4" y="54.3">Product life cycle</text>
<text x="162.4" y="58.6">Portfolio analysis</text>
<text x="114.8" y="62.4">Measuring promotion</text>
<text x="114.8" y="73.4">Pricing strategies</text>
<text x="162.4" y="73.4">Workforce planning</text>
<text x="162.4" y="77.7">Hiring and training</text>
<text x="162.4" y="88.4">Types of structure</text>
<text x="162.4" y="92.7">Delegation and control</text>
<text x="114.8" y="113.6">Internal and external</text>
<text x="19.6" y="117.4">Needs and motivation</text>
<text x="114.8" y="117.9">Choosing finance</text>
<text x="162.4" y="117.4">Costs and revenue</text>
<text x="19.6" y="121.7">Motivation in practice</text>
<text x="19.6" y="132.7">Managers and leaders</text>
<text x="19.6" y="136.9">Choosing a style</text>
<text x="19.6" y="157.9">Contribution</text>
<text x="67.2" y="157.9">Profitability ratios</text>
<text x="114.8" y="157.9">Economic change</text>
<text x="19.6" y="162.2">Margin of safety</text>
<text x="67.2" y="162.2">Liquidity ratios</text>
<text x="114.8" y="162.2">Global trade</text>
<text x="19.6" y="172.9">Cash-flow forecasting</text>
<text x="19.6" y="177.2">Causes of cash</text>
<text x="67.2" y="176.7">Productivity</text>
<text x="19.6" y="180.8">problems</text>
<text x="19.6" y="184.6">Improving cash flow</text>
<text x="67.2" y="181">Capacity utilisation</text>
<text x="67.2" y="192">Inventory control</text>
<text x="67.2" y="196.2">Lean and JIT</text>
<text x="19.6" y="199.3">Types of profit</text>
<text x="67.2" y="227.7">Payback and ARR</text>
<text x="19.6" y="231.5">Strategic direction</text>
<text x="67.2" y="232">Choosing an investment</text>
<text x="19.6" y="235.8">Strategic positioning</text>
<text x="114.8" y="235.3">Stakeholders</text>
<text x="114.8" y="239.6">Ethics and CSR</text>
<text x="19.6" y="246.5">Economies of scale</text>
<text x="19.6" y="250.8">Methods of growth</text>
</g>
<g font-size="2.7" fill="#4a5568">
<text x="62.4" y="114.6">No game lesson</text>
<text x="157.6" y="228.6">No game lesson</text>
<text x="14.9" y="272.9">No game lesson</text>
<text x="110" y="272.9">No game lesson</text>
<text x="62.4" y="276.7">No game lesson</text>
</g>
<g font-size="2.4" fill="#0a6b73">
<text x="15.9" y="58.6">2</text>
<text x="16.1" y="54.3">1</text>
<text x="63.5" y="54.3">2</text>
<text x="111.3" y="58.1">1</text>
<text x="158.7" y="58.6">2</text>
<text x="158.9" y="54.3">1</text>
<text x="111.1" y="62.4">2</text>
<text x="111.3" y="73.4">1</text>
<text x="158.7" y="77.7">2</text>
<text x="158.9" y="73.4">1</text>
<text x="158.9" y="88.4">1</text>
<text x="158.7" y="92.7">2</text>
<text x="111.3" y="113.6">1</text>
<text x="16.1" y="117.4">1</text>
<text x="111.1" y="117.9">2</text>
<text x="158.9" y="117.4">1</text>
<text x="15.9" y="121.7">2</text>
<text x="15.9" y="136.9">2</text>
<text x="16.1" y="132.7">1</text>
<text x="16.1" y="157.9">1</text>
<text x="63.7" y="157.9">1</text>
<text x="111.3" y="157.9">1</text>
<text x="15.9" y="162.2">2</text>
<text x="63.5" y="162.2">2</text>
<text x="111.1" y="162.2">2</text>
<text x="16.1" y="172.9">1</text>
<text x="15.9" y="177.2">2</text>
<text x="63.7" y="176.7">1</text>
<text x="15.9" y="184.6">3</text>
<text x="63.5" y="181">2</text>
<text x="63.7" y="192">1</text>
<text x="63.5" y="196.2">2</text>
<text x="15.9" y="199.3">2</text>
<text x="63.7" y="227.7">1</text>
<text x="16.1" y="231.5">1</text>
<text x="63.5" y="232">2</text>
<text x="15.9" y="235.8">2</text>
<text x="111.1" y="239.6">2</text>
<text x="111.3" y="235.3">1</text>
<text x="15.9" y="250.8">2</text>
<text x="16.1" y="246.5">1</text>
</g>
</svg>
